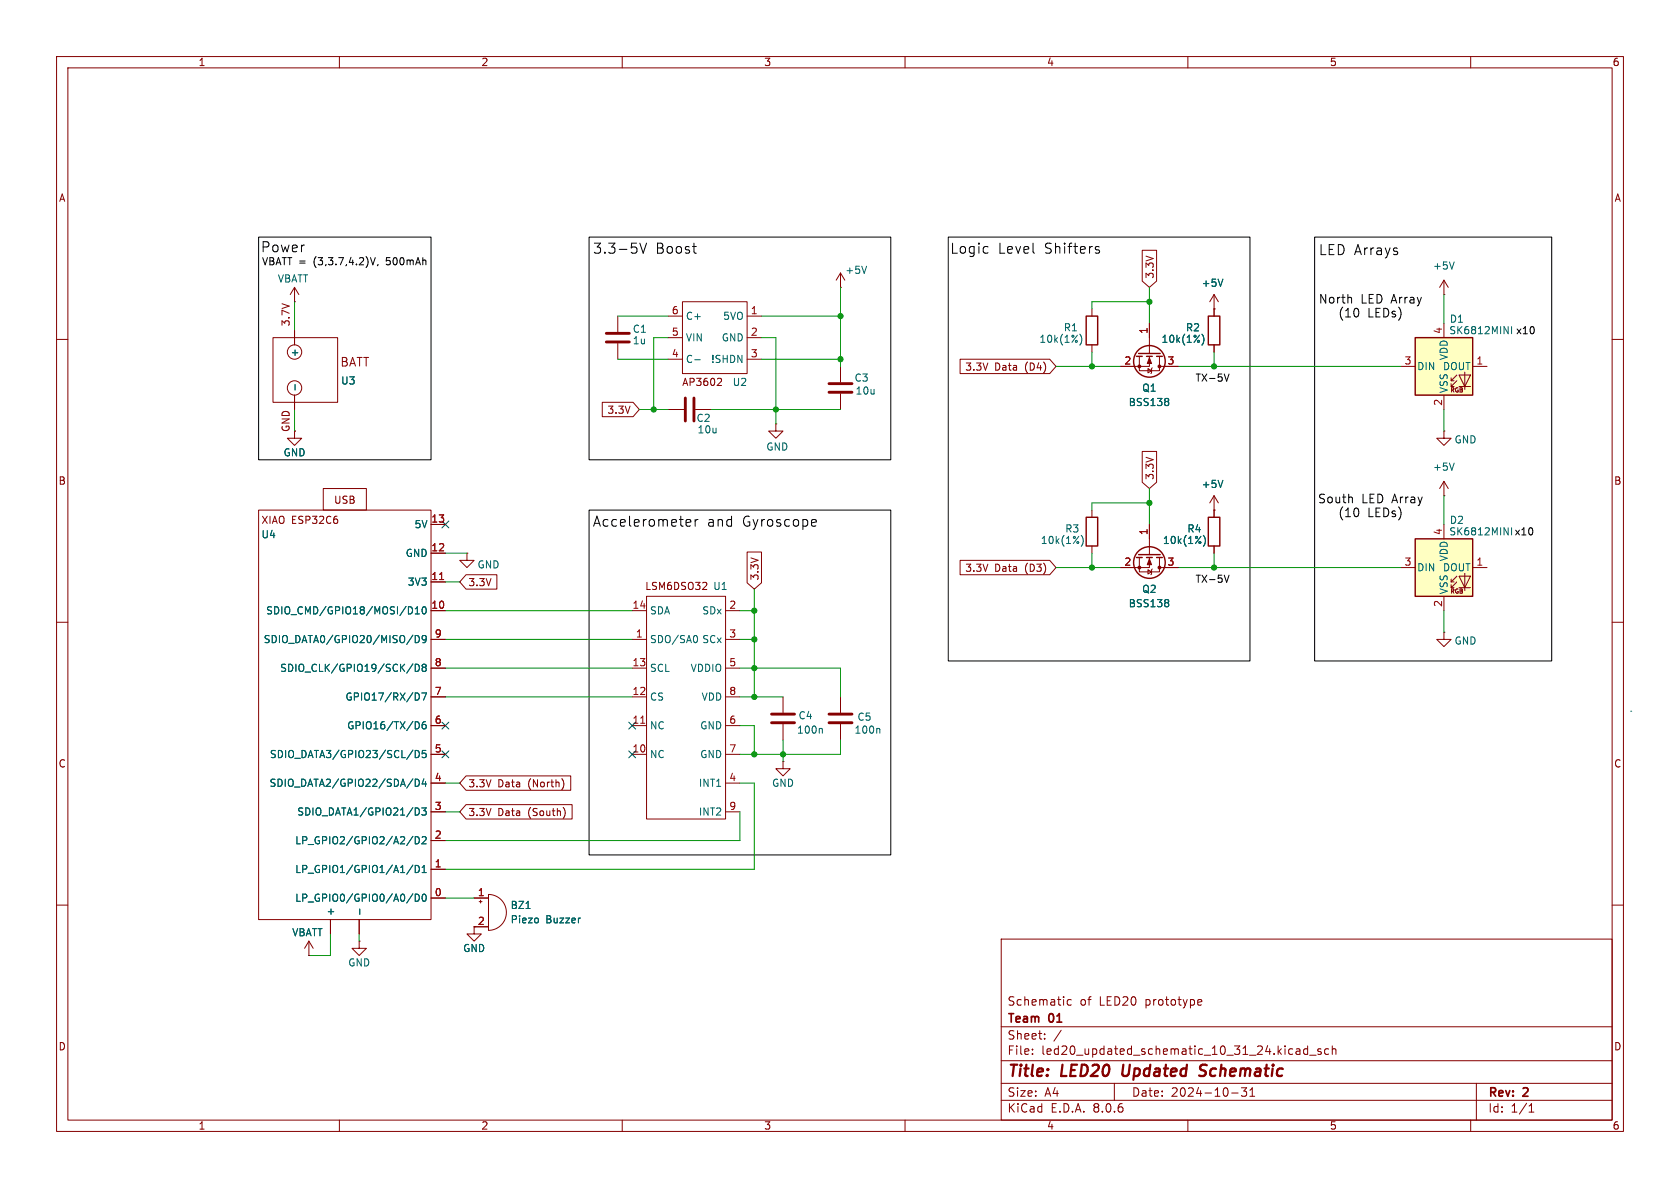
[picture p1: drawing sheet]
<svg xmlns="http://www.w3.org/2000/svg" width="297mm" height="210mm" viewBox="0 0 297 210" stroke-linecap="round" stroke-linejoin="round" font-family="sans-serif">
<g fill="none" stroke="#840000" stroke-width=".18">
<path d="M10 10h277v190h-277zM12 12h273v186h-273zM60 10v2M110 10v2M160 10v2M210 10v2M260 10v2M10 60h2M48.3 59.7h11.4v11.4h-11.4zM52.1 53.3h.1M52.1 50.8v2.5M52.1 58.4v2.6"/>
<path d="M52.1 50.8l-.8 1.3M52.1 50.8l.7 1.3M109.2 55.9v2.8M118.1 55.9h2.5M118.1 59.7h2.5M120.6 53.3h11.5v12.7h-11.5zM132.1 55.9h2.5M132.1 59.7h2.5M148.6 50.8h.1M148.6 48.3v2.5M148.6 48.3l-.8 1.2M148.6 48.3l.8 1.2"/>
<path d="M193 54.6v1.3M203.2 57.2v5.3M214.6 54.6h.1M214.6 52.1v3.8M214.6 52.1l-.7 1.2M214.6 52.1l.8 1.2M285 60h2M52.1 76.2v1.3h1.2l-1.2 1.2-1.3-1.2h1.3M52.1 69.9v2.5M109.2 60.7v2.8M118.1 72.4h2.8M118.1 63.5h2.5"/>
<path d="M122.9 72.4h2.8M127.3 66.9l.3 .2-.1 .3-.7 .7h.8M132.1 63.5h2.5M137.2 74.9v1.3h1.2l-1.2 1.3-1.3-1.3h1.3M137.2 74.9h.1M148.6 64.8v2.8M148.6 69.6v2.8M193 61v1.2M201.4 63v2.5h3.6v-2.5M202.9 65.2l.7 .3-.7 .4zM203.2 63v1.8h-5.1M203.7 65l-.1 .2v.7l-.1 .1"/>
<path d="M205 64.8h3.3M214.6 61v1.2M255.3 76.2v1.3h1.2l-1.2 1.2-1.3-1.2h1.3M255.3 76.2h.1M45.7 90.2h30.5v72.4h-30.5zM57.1 86.4h7.7v3.8h-7.7zM76.2 97.8h2.5M76.2 92.7h2.5M82.5 97.8v1.3h1.3l-1.3 1.2-1.2-1.2h1.2M82.5 97.8h.1M193 90.2v1.2M193 96.5v1.3"/>
<path d="M201.4 98.6v2.5h3.6v-2.5M203.2 98.6v1.7h-5.1M203.2 92.7v5.3M214.6 90.2h.1M214.6 87.6l-.7 1.3M214.6 87.6v3.8M214.6 96.5v1.3M214.6 87.6l.8 1.3M255.3 87.6h.1M255.3 85.1l-.8 1.3M255.3 85.1v2.5M255.3 85.1l.7 1.3"/>
<path d="M10 110h2M76.2 108h2.5M76.2 102.9h2.5M76.2 118.1h2.5M76.2 113h2.5M111.8 108h2.5M111.8 118.1h2.5M111.8 113h2.5M114.3 105.4h14v39.4h-14zM124.2 104.2h.8M124.9 103.1v.4M128.3 108h2.5"/>
<path d="M128.3 118.1h2.5M128.3 113h2.5M202.9 100.7l.7 .4-.7 .4zM203.7 100.6l-.1 .1v.8l-.1 .1M205 100.3h3.3M285 110h2M76.2 138.4h2.5M76.2 133.4h2.5M76.2 128.3h2.5M76.2 123.2h2.5M111.8 133.4h2.5M111.8 128.3h2.5"/>
<path d="M111.8 123.2h2.5M128.3 138.4h2.5M128.3 133.4h2.5M128.3 128.3h2.5M128.3 123.2h2.5M138.4 134.6v1.3h1.3l-1.3 1.3-1.2-1.3h1.2M138.4 134.6h.1M138.4 123.2v2.8M138.4 128v2.8M148.6 123.2v2.8M148.6 128v2.8M10 160h2"/>
<path d="M76.2 158.8h2.5M76.2 153.7h2.5M76.2 148.6h2.5M76.2 143.5h2.5M83.8 158.8h2.6M84.7 159.4h.5M85 159.1v.5M86.4 158.1a3.2 3.2 0 0 1 3.1 3.2 3.2 3.2 0 0 1-3.1 3.2zM128.3 143.5h2.5M285 160h2M54.6 168.9h.1M54.6 166.4l-.8 1.2"/>
<path d="M54.6 166.4v2.5M54.6 166.4l.8 1.2M58.4 162.6v2.5M63.5 166.4v1.2h1.3l-1.3 1.3-1.3-1.3h1.3M63.5 166.4h.1M63.5 162.6v2.5M86.4 163.8h-2.6v1.3h1.3l-1.3 1.3-1.3-1.3h1.3M177 166h108v32h-108zM189.4 176.8l-.4-.1-.3 .3v.4l.1 .2h.6M212 176.7l.4 .1 .1 .3-.8 .1M212.4 177.6l-.4 .1M60 198v2"/>
<path d="M110 198v2M160 198v2M177 194.5h108M177 191.5h108M177 187.5h108M177 181.5h108M182.5 186.3v.1M182.5 185.5v.1M184.7 183.6v.1M184.7 182.8v.1M187.6 182.1l-1.3 2M197 191.5v3"/>
<path d="M210 198v2M217.7 193.2h1.2M219.5 192.3h.9l-.5 .6 .4 .1v.7l-.2 .1h-.4l-.2-.1M221 193.8h.8M221 192.7l.4-.4v1.5M229.3 185.4l.4 .1 .1 .9M229.8 186.3l-.5 .1M229.8 185.8h-.5M231.2 185.5l-.5-.1-.2 .3v.4l.1 .2h.6M231.2 184.9v1.5M231.5 186.5h1.2M233.5 185.5l-.3-.1-.2 .2v.2l.5 .2v.3h-.5"/>
<path d="M234.9 185.5l-.4-.1-.3 .3v.4l.1 .2h.6M235.5 185.5l.2-.1 .4 .1 .1 .9M235.5 184.9v1.5M260 198v2M261 191.5v6.5M270.3 196.6h.9M270.3 195.5l.4-.4v1.5"/>
<circle cx="52.1" cy="68.6" r="1.27"/>
<circle cx="52.1" cy="62.2" r="1.27"/>
</g>
<path d="M198.6 188.2l-.2 1.6 .3 .4M213 190a.85 .85 0 0 1-1 .1M213.1 188.2l-.7 .1a.46 .46 0 0 0-.3 .5 .46 .46 0 0 0 .4 .4l.5 .2" fill="none" stroke="#840000" stroke-width=".4"/>
<g fill="none" stroke="#840000" stroke-width=".25">
<path d="M192 55.9h2.1v5.1h-2.1zM213.6 55.9h2v5.1h-2zM200.9 63h1M201.3 62.5h3.8M202.7 63h1M204.5 63h1M192 91.4h2.1v5.1h-2.1zM200.9 98.6h1M201.3 98h3.8M202.7 98.6h1M204.5 98.6h1M213.6 91.4h2v5.1h-2z"/>
<circle cx="203.2" cy="63.9" r="2.79"/>
<circle cx="203.2" cy="99.4" r="2.79"/>
</g>
<g fill="#840000" stroke="#840000" stroke-width=".18">
<path d="M203.2 98.8l.4 1h-.8z"/>
<path d="M203.2 63.2l.4 1.1h-.8z"/>
<circle cx="201.4" cy="100.3" r=".25"/>
<circle cx="205" cy="100.3" r=".25"/>
<circle cx="201.4" cy="64.8" r=".25"/>
<circle cx="205" cy="64.8" r=".25"/>
</g>
<g fill="none" stroke="#006464" stroke-width=".18">
<path d="M153.2 47.1l-.4 1.2M190.9 59.1a1.46 1.46 0 0 1 0 1.9M212.5 59.1a1.46 1.46 0 0 1 0 1.9M216.2 49.3l-.4 1.3M52.2 68v.9M122.8 63.6h1M206.4 70.4l.2 .3-.2 .3 .2 .2v.3l-.2 .2M191.1 94.6a1.46 1.46 0 0 1 0 2M212.7 94.6a1.46 1.46 0 0 1 0 2M216.2 84.9l-.4 1.3M257.1 81.9l-.4 1.2M72.2 107.3a.64 .64 0 0 1 .7 .6 .64 .64 0 0 1-.7 .6"/>
<path d="M73 117.4l-1.1 1.6M73 112.3l-1.1 1.6M73.4 112.3a.64 .64 0 0 1 .7 .7 .64 .64 0 0 1-.7 .6zM73.4 117.4a.64 .64 0 0 1 .7 .7 .64 .64 0 0 1-.7 .6zM73.4 108.5h.7M73.4 107.6l.4-.3v1.2M74.7 107.4l.2-.1a.68 .68 0 0 1 .5 .6 .68 .68 0 0 1-.5 .6l-.2-.1-.1-.4zM74.9 118l-.3-.3 .3-.3h.2l.2 .3-.2 .3M74.9 118l-.3 .2 .1 .4 .2 .1 .3-.1 .1-.2v-.2l-.2-.2M74.9 118h.2M75.3 112.9l-.2 .2h-.4l-.1-.2 .1-.5 .4-.1 .2 .2a.84 .84 0 0 1-.3 1.1h-.3M123 112.3a.79 .79 0 0 1 0 1.3"/>
<path d="M206.4 106l.2 .2-.2 .3 .2 .3v.2l-.2 .3M73 137.7l-1.1 1.6M73 132.6l-1.1 1.6M73.4 132.7a.64 .64 0 0 1 .7 .6 .64 .64 0 0 1-.7 .6zM73.4 137.7a.64 .64 0 0 1 .7 .7 .64 .64 0 0 1-.7 .6zM73.4 122.5a.64 .64 0 0 1 .7 .6 .64 .64 0 0 1-.7 .7M73.7 127.6a.68 .68 0 0 1 .4 .6 .68 .68 0 0 1-.4 .6M74.6 122.5h.8l-.5 1.3M74.9 137.7l-.3 .9h.8M75.2 127.6h-.3a.86 .86 0 0 0 0 1.2l.4-.1v-.4l-.2-.2h-.4l-.1 .2M75.2 138.2v.8M75.3 132.7h-.6l-.1 .6 .2-.2 .4 .1 .1 .2v.4l-.2 .1-.5-.1"/>
<path d="M145.2 128.8l.2 .1v.7M155.4 128.8l.1 .1v.7M73 158l-1.1 1.6M73 152.9l-1.1 1.7M73 147.8l-1.1 1.7M73.4 147.9a.64 .64 0 0 1 .7 .6 .64 .64 0 0 1-.7 .7zM73.4 153a.64 .64 0 0 1 .7 .6 .64 .64 0 0 1-.7 .6zM73.4 158.1a.64 .64 0 0 1 .7 .6 .64 .64 0 0 1-.7 .6zM73.4 142.8a.64 .64 0 0 1 .7 .7 .64 .64 0 0 1-.7 .6M74.6 142.8h.7l-.4 .5 .4 .1v.6l-.2 .1-.5-.1M74.6 148l.5-.1 .2 .4-.7 .9h.7M74.6 154.2h.7"/>
<path d="M74.6 153.3l.4-.3v1.2M74.7 158.2l.2-.1a.68 .68 0 0 1 .5 .6 .68 .68 0 0 1-.5 .6l-.2-.1-.1-.4zM63.6 160.7v.9M93 160.6h.7M95.1 162.4v.6M102.5 162.3h.1"/>
</g>
<path d="M107.2 58.9h4.1M107.2 60.5h4.1M121.2 70.4v4M122.7 70.4v4M146.6 67.8h4M146.6 69.3h4M136.4 126.2h4.1M136.4 127.8h4.1M146.6 126.2h4M146.6 127.8h4" fill="none" stroke="#840000" stroke-width=".51"/>
<path d="M77.7 102.5h.7M113.3 127.9h.7" fill="none" stroke="#a90000" stroke-width=".18"/>
<path d="M250.2 95.3h10.1v10.1h-10.1z" fill="#ffffc2"/>
<path d="M255.3 92.7v2.6M247.6 100.3h2.6M255.3 105.4v2.6M256.5 103.9h.5M256.5 102.9h.5M257.6 102.9l-1.1 1v-.5M257.6 101.9l-1.1 1v-.5M257.9 101.9h2.1l-1 2zM257.9 103.9h2.1M259 101.3v3.1M260.3 100.3h2.6" fill="none" stroke="#840000" stroke-width=".18"/>
<path d="M250.2 95.3h10.1v10.1h-10.1z" fill="none" stroke="#840000" stroke-width=".25"/>
<path d="M265.9 93.3l.7 1.3v-1.3" fill="none" stroke="#006464" stroke-width=".18"/>
<path d="M250.2 59.7h10.1v10.2h-10.1z" fill="#ffffc2"/>
<g fill="none" stroke="#840000" stroke-width=".18">
<path d="M52.1 58.4v2.6M201.9 44.2h2.6v5.5l-1.3 1.1-1.3-1.1zM203.2 57.2v2.5M214.6 54.6h.1M214.6 54.6v1.3M255.3 52.1h.1M255.3 49.5v2.6M255.3 57.2v2.5M255.3 49.5l-.8 1.3M255.3 49.5l.7 1.3M52.1 69.9v2.5M106.5 71.1h5.4l1.1 1.3-1.1 1.3h-5.4z"/>
<path d="M169.7 63.5h15.9l1.1 1.3-1.1 1.2h-15.9zM198.1 64.8h2.6M201.9 79.8h2.6v5.4l-1.3 1.2-1.3-1.2zM205.7 64.8h2.6M214.6 61v1.2M247.6 64.8h2.6M255.3 69.9v2.5M256.5 68.3h.5M256.5 67.3h.5M257.6 67.3l-1.1 1v-.5M257.6 66.3l-1.1 1v-.5M257.9 66.3h2.1l-1 2z"/>
<path d="M257.9 68.3h2.1M259 65.8v3M260.3 64.8h2.6M76.2 97.8h2.5M76.2 92.7h2.5M132.1 97.6h2.5v5.4l-1.3 1.1-1.2-1.1zM169.7 99.1h15.9l1.1 1.2-1.1 1.3h-15.9zM203.2 92.7v2.6M214.6 90.2h.1M214.6 90.2v1.2M214.6 96.5v1.3M76.2 108h2.5"/>
<path d="M76.2 102.9h2.5M76.2 118.1h2.5M76.2 113h2.5M82.4 101.6h5.4v2.5h-5.4l-1.1-1.2zM198.1 100.3h2.6M205.7 100.3h2.6M255.3 111.8v1.2h1.2l-1.2 1.3-1.3-1.3h1.3M255.3 111.8h.1M76.2 138.4h2.5M76.2 133.4h2.5M76.2 128.3h2.5M76.2 123.2h2.5"/>
<path d="M82.4 137.2h18.5v2.5h-18.5l-1.1-1.3zM99.4 137.7a1.49 1.49 0 0 1 0 1.8M76.2 158.8h2.5M76.2 153.7h2.5M76.2 148.6h2.5M76.2 143.5h2.5M82.4 142.2h18.7v2.6h-18.7l-1.1-1.3zM83.8 158.8h2.6M99.7 143l.2 .6-.2 .8M54.6 168.9h.1M58.4 162.6v2.5M63.5 162.6v2.5"/>
<path d="M83.8 163.8h2.6"/>
</g>
<path d="M250.2 59.7h10.1v10.2h-10.1z" fill="none" stroke="#840000" stroke-width=".25"/>
<g fill="none" stroke="#006464" stroke-width=".18">
<path d="M212.5 59.1a1.46 1.46 0 0 1 0 1.9M216.2 49.3l-.4 1.3M257.1 46.3l-.4 1.3M265.9 57.7l.7 1.3v-1.3M267.2 57.7v1.3M52.2 68v.9M206.4 70.4l.2 .3-.2 .3 .2 .2v.3l-.2 .2M212.7 94.6a1.46 1.46 0 0 1 0 2M216.2 84.9l-.4 1.3M72.2 107.3a.64 .64 0 0 1 .7 .6 .64 .64 0 0 1-.7 .6M73 117.4l-1.1 1.6M73 112.3l-1.1 1.6"/>
<path d="M73.4 112.3a.64 .64 0 0 1 .7 .7 .64 .64 0 0 1-.7 .6zM73.4 117.4a.64 .64 0 0 1 .7 .7 .64 .64 0 0 1-.7 .6zM73.4 108.5h.7M73.4 107.6l.4-.3v1.2M74.7 107.4l.2-.1a.68 .68 0 0 1 .5 .6 .68 .68 0 0 1-.5 .6l-.2-.1-.1-.4zM74.9 118l-.3-.3 .3-.3h.2l.2 .3-.2 .3M74.9 118l-.3 .2 .1 .4 .2 .1 .3-.1 .1-.2v-.2l-.2-.2M74.9 118h.2M75.3 112.9l-.2 .2h-.4l-.1-.2 .1-.5 .4-.1 .2 .2a.84 .84 0 0 1-.3 1.1h-.3M206.4 106l.2 .2-.2 .3 .2 .3v.2l-.2 .3M73 137.7l-1.1 1.6M73 132.6l-1.1 1.6"/>
<path d="M73.4 132.7a.64 .64 0 0 1 .7 .6 .64 .64 0 0 1-.7 .6zM73.4 137.7a.64 .64 0 0 1 .7 .7 .64 .64 0 0 1-.7 .6zM73.4 122.5a.64 .64 0 0 1 .7 .6 .64 .64 0 0 1-.7 .7M73.7 127.6a.68 .68 0 0 1 .4 .6 .68 .68 0 0 1-.4 .6M74.6 122.5h.8l-.5 1.3M74.9 137.7l-.3 .9h.8M75.2 127.6h-.3a.86 .86 0 0 0 0 1.2l.4-.1v-.4l-.2-.2h-.4l-.1 .2M75.2 138.2v.8M75.3 132.7h-.6l-.1 .6 .2-.2 .4 .1 .1 .2v.4l-.2 .1-.5-.1M73 158l-1.1 1.6M73 152.9l-1.1 1.7M73 147.8l-1.1 1.7"/>
<path d="M73.4 147.9a.64 .64 0 0 1 .7 .6 .64 .64 0 0 1-.7 .7zM73.4 153a.64 .64 0 0 1 .7 .6 .64 .64 0 0 1-.7 .6zM73.4 158.1a.64 .64 0 0 1 .7 .6 .64 .64 0 0 1-.7 .6zM73.4 142.8a.64 .64 0 0 1 .7 .7 .64 .64 0 0 1-.7 .6M74.6 142.8h.7l-.4 .5 .4 .1v.6l-.2 .1-.5-.1M74.6 148l.5-.1 .2 .4-.7 .9h.7M74.6 154.2h.7M74.6 153.3l.4-.3v1.2M74.7 158.2l.2-.1a.68 .68 0 0 1 .5 .6 .68 .68 0 0 1-.5 .6l-.2-.1-.1-.4zM63.6 160.7v.9M93 160.6h.7M95.1 162.4v.6"/>
<path d="M102.5 162.3h.1"/>
</g>
<g fill="none" stroke="#000" stroke-width=".18">
<path d="M45.7 41.9h30.5v39.4h-30.5zM65.5 45.5l.4 1.3 .4-1.3M66.8 46.8l-.1 .2M104.1 41.9h53.4v39.4h-53.4zM113.1 43l.6 1.8 .6-1.8M122.4 43.6h.7M122.9 44.8h.2M167.6 41.9h53.4v74.9h-53.4zM193.7 44.1l.6 .2 .1 .1-.1 .3-.5 .1M193.7 43.7h.6M232.4 41.9h41.9v74.9h-41.9zM238.7 52.6l.2 .2v.8"/>
<path d="M216.4 66.1l.5 1.3 .4-1.3M104.1 90.2h53.4v60.9h-53.4zM121.5 91.8l.5 .1 .1 .4-.8 .1M122 92.9l-.5 .1M122.9 91.8v1.2M123.4 91.8l-.3 .1-.2 .3M143.7 91.8l.5 .1 .1 .4-.8 .1M144.2 92.9l-.5 .1M239 87.9l.1 1M216.4 101.7l.5 1.2 .4-1.2"/>
</g>
<path d="M288.3 125.7h.1" fill="none" stroke="#0000c2" stroke-width=".18"/>
<g fill="none" stroke="#009600" stroke-width=".18">
<path d="M52.1 53.3v5.1M109.2 55.9h8.9M118.1 59.7h-2.5v12.7M134.6 59.7h2.6v15.2M134.6 55.9h14M148.6 50.8v14M203.2 53.3h-10.2v1.3M203.2 50.8v6.4M255.3 52.1v5.1M52.1 72.4v3.8M109.2 63.5h8.9M113 72.4h5.1"/>
<path d="M125.7 72.4h22.9M134.6 63.5h14M186.7 64.8h11.4M193 62.2v2.6M208.3 64.8h39.3M214.6 62.2v2.6M255.3 72.4v3.8M78.7 97.8h3.8M193 97.8v2.5M203.2 88.9h-10.2v1.3M203.2 86.4v6.3M214.6 97.8v2.5"/>
<path d="M255.3 87.6v5.1M78.7 108h33.1M78.7 118.1h33.1M78.7 113h33.1M78.7 102.9h2.6M130.8 108h2.5M130.8 118.1h17.8v5.1M130.8 113h2.5M133.3 104.1v19.1M186.7 100.3h11.4M208.3 100.3h39.3M255.3 108v3.8"/>
<path d="M78.7 123.2h33.1M78.7 138.4h2.6M130.8 128.3h2.5v5.1M130.8 138.4h2.5v15.3h-54.6M130.8 123.2h7.6M138.4 130.8v3.8M148.6 130.8v2.6h-17.8M78.7 143.5h2.6M78.7 158.8h5.1M130.8 143.5v5.1h-52.1M58.4 165.1v3.8h-3.8M63.5 165.1v1.3"/>
</g>
<path d="M78.1 92.1l1.2 1.2M79.3 92.1l-1.2 1.2M78.1 132.7l1.2 1.3M78.1 127.7l1.2 1.2M79.3 132.7l-1.2 1.3M79.3 127.7l-1.2 1.2M111.2 132.7l1.2 1.3M111.2 127.7l1.2 1.2M112.4 132.7l-1.2 1.3M112.4 127.7l-1.2 1.2" fill="none" stroke="#000084" stroke-width=".18"/>
<path d="M77.7 102.5h.7" fill="none" stroke="#a90000" stroke-width=".18"/>
<g fill="#009600" stroke="#009600" stroke-width=".18">
<circle cx="133.3" cy="118.1" r=".46"/>
<circle cx="133.3" cy="113" r=".46"/>
<circle cx="133.3" cy="108" r=".46"/>
<circle cx="138.4" cy="133.4" r=".46"/>
<circle cx="115.6" cy="72.4" r=".46"/>
<circle cx="193" cy="64.8" r=".46"/>
<circle cx="148.6" cy="63.5" r=".46"/>
<circle cx="193" cy="100.3" r=".46"/>
<circle cx="137.2" cy="72.4" r=".46"/>
<circle cx="148.6" cy="55.9" r=".46"/>
<circle cx="203.2" cy="53.3" r=".46"/>
<circle cx="133.3" cy="133.4" r=".46"/>
<circle cx="133.3" cy="123.2" r=".46"/>
<circle cx="214.6" cy="64.8" r=".46"/>
<circle cx="214.6" cy="100.3" r=".46"/>
<circle cx="203.2" cy="88.9" r=".46"/>
</g>
<g font-size="2.8" fill="#840000">
<text x="178" y="190.9">Title:</text>
<text x="187.7" y="190.9">LED20</text>
<text x="199.2" y="190.9">Updated</text>
<text x="213.7" y="190.9">Schematic</text>
</g>
<g font-size="2.5">
<text x="46.1" y="44.8">Power</text>
<text x="104.8" y="45.1">3.3-5V</text>
<text x="115.9" y="45.1">Boost</text>
<text x="167.9" y="45.1">Logic</text>
<text x="176.4" y="45.1">Level</text>
<text x="184.6" y="45.1">Shifters</text>
<text x="233.1" y="45.3">LED Arrays</text>
<text x="104.7" y="93.3">Accelerometer</text>
<text x="125" y="93.3">and</text>
<text x="131.3" y="93.3">Gyroscope</text>
</g>
<g font-size="2.1">
<text x="233.1" y="53.9">North</text>
<text x="240.5" y="53.9">LED Array</text>
<text x="236.5" y="56.3">(10</text>
<text x="241.7" y="56.3">LEDs)</text>
<text x="232.9" y="89.2">South</text>
<text x="240.7" y="89.2">LED Array</text>
<text x="236.5" y="91.6">(10</text>
<text x="241.7" y="91.6">LEDs)</text>
</g>
<g font-size="2.1" fill="#840000">
<text x="60.1" y="65">BATT</text>
<text x="178" y="178">Schematic</text>
<text x="190.9" y="178">of</text>
<text x="194.4" y="178">LED20</text>
<text x="202.6" y="178">prototype</text>
<text x="178" y="184">Sheet:</text>
<text x="178" y="181.2">Team</text>
<text x="185.5" y="181.2">01</text>
<text x="178" y="186.7">File:</text>
<text x="184.1" y="186.7">led20_updated_schematic_10_31_24.kicad_sch</text>
<text x="178" y="196.9">KiCad</text>
<text x="178" y="194.1">Size:</text>
<text x="184.7" y="194.1">A4</text>
<text x="185.7" y="196.9">E.D.A.</text>
<text x="193.3" y="196.9">8.0.6</text>
<text x="200" y="194.1">Date:</text>
<text x="207" y="194.1">2024-10-31</text>
<text x="263" y="194.3">Rev:</text>
<text x="263" y="196.9">Id:</text>
<text x="267.1" y="196.9">1/1</text>
<text x="269.4" y="194.3">2</text>
</g>
<g font-size="1.8" fill="#840000">
<text x="35" y="11.9">1</text>
<text x="85" y="11.9">2</text>
<text x="135" y="11.9">3</text>
<text x="185" y="11.9">4</text>
<text x="235" y="11.9">5</text>
<text x="285" y="11.9">6</text>
<text x="10.3" y="35.9">A</text>
<text x="285.3" y="35.9">A</text>
<text x="204.2" y="49.4" transform="rotate(-90 204.2 49.4)">3.3V</text>
<text x="51.4" y="57.8" transform="rotate(-90 51.4 57.8)">3.7V</text>
<text x="170.5" y="65.7">3.3V</text>
<text x="175.8" y="65.7">Data</text>
<text x="181.3" y="65.7">(D4)</text>
<text x="120.5" y="68.4">AP3602</text>
<text x="51.4" y="76.5" transform="rotate(-90 51.4 76.5)">GND</text>
<text x="107.3" y="73.3">3.3V</text>
<text x="10.3" y="85.9">B</text>
<text x="58.9" y="89.3">USB</text>
<text x="204.2" y="84.9" transform="rotate(-90 204.2 84.9)">3.3V</text>
<text x="285.3" y="85.9">B</text>
<text x="46.1" y="92.8">XIAO ESP32C6</text>
<text x="170.5" y="101.3">3.3V</text>
<text x="175.8" y="101.3">Data</text>
<text x="181.3" y="101.3">(D3)</text>
<text x="82.7" y="103.8">3.3V</text>
<text x="114" y="104.5">LSM6DSO32</text>
<text x="134.3" y="102.7" transform="rotate(-90 134.3 102.7)">3.3V</text>
<text x="10.3" y="135.9">C</text>
<text x="285.3" y="135.9">C</text>
<text x="82.7" y="139.4">3.3V</text>
<text x="88" y="139.4">Data</text>
<text x="93.5" y="139.4">(North)</text>
<text x="82.7" y="144.5">3.3V</text>
<text x="88" y="144.5">Data</text>
<text x="93.5" y="144.5">(South)</text>
<text x="10.3" y="185.9">D</text>
<text x="285.3" y="185.9">D</text>
<text x="35" y="199.9">1</text>
<text x="85" y="199.9">2</text>
<text x="135" y="199.9">3</text>
<text x="185" y="199.9">4</text>
<text x="235" y="199.9">5</text>
<text x="285" y="199.9">6</text>
</g>
<g font-size="1.8">
<text x="46.2" y="47.1">VBATT =</text>
<text x="55.5" y="47.1">(3,3.7,4.2)V,</text>
<text x="68.5" y="47.1">500mAh</text>
<text x="267.9" y="59.3">x10</text>
<text x="211.3" y="67.7">TX-5V</text>
<text x="267.7" y="94.8">x10</text>
<text x="211.3" y="103.2">TX-5V</text>
</g>
<g font-size="1.8" fill="#006464">
<text x="253.2" y="47.9">+5V</text>
<text x="49" y="50.1">VBATT</text>
<text x="149.3" y="48.6">+5V</text>
<text x="212.3" y="50.9">+5V</text>
<text x="111.8" y="59">C1</text>
<text x="121.2" y="56.7">C+</text>
<text x="127.7" y="56.7">5VO</text>
<text x="188" y="58.8">R1</text>
<text x="209.6" y="58.8">R2</text>
<text x="256.1" y="59.3">SK6812MINI</text>
<text x="256.2" y="57.3">D1</text>
<text x="52.9" y="63.2" transform="rotate(-90 52.9 63.2)">+</text>
<text x="111.8" y="61.1">1u</text>
<text x="121.2" y="64.4">C-</text>
<text x="121.2" y="60.6">VIN</text>
<text x="125.6" y="64.4">!SHDN</text>
<text x="127.5" y="60.6">GND</text>
<text x="183.7" y="60.8">10k(1%)</text>
<text x="205.2" y="60.8">10k(1%)</text>
<text x="250.4" y="65.6">DIN</text>
<text x="255" y="65.6">DOUT</text>
<text x="256.1" y="63.8" transform="rotate(-90 256.1 63.8)">VDD</text>
<text x="60.2" y="68.2">U3</text>
<text x="129.4" y="68.4">U2</text>
<text x="151" y="67.7">C3</text>
<text x="151.2" y="70">10u</text>
<text x="199.4" y="72">BSS138</text>
<text x="201.8" y="69.4">Q1</text>
<text x="256.1" y="69.6" transform="rotate(-90 256.1 69.6)">VSS</text>
<text x="123" y="74.8">C2</text>
<text x="123.2" y="76.8">10u</text>
<text x="50" y="80.9">GND</text>
<text x="135.4" y="79.9">GND</text>
<text x="253.2" y="83.4">+5V</text>
<text x="257" y="78.6">GND</text>
<text x="212.3" y="86.5">+5V</text>
<text x="46.1" y="95.4">U4</text>
<text x="73.2" y="93.6">5V</text>
<text x="188.2" y="94.3">R3</text>
<text x="209.8" y="94.3">R4</text>
<text x="256.1" y="94.8">SK6812MINI</text>
<text x="256.2" y="92.8">D2</text>
<text x="71.6" y="98.7">GND</text>
<text x="84.3" y="100.7">GND</text>
<text x="183.9" y="96.4">10k(1%)</text>
<text x="205.5" y="96.4">10k(1%)</text>
<text x="250.4" y="101.2">DIN</text>
<text x="255" y="101.2">DOUT</text>
<text x="256.1" y="99.3" transform="rotate(-90 256.1 99.3)">VDD</text>
<text x="72" y="103.7">3V3</text>
<text x="126" y="104.5">U1</text>
<text x="199.4" y="107.5">BSS138</text>
<text x="201.8" y="105">Q2</text>
<text x="256.1" y="105.2" transform="rotate(-90 256.1 105.2)">VSS</text>
<text x="46.5" y="113.9">SDIO_DATA0/GPIO20/MISO/D9</text>
<text x="46.9" y="108.8">SDIO_CMD/GPIO18/MOSI/D10</text>
<text x="114.8" y="113.9">SDO/SA0</text>
<text x="114.8" y="108.8">SDA</text>
<text x="124.1" y="108.8">SDx</text>
<text x="124.1" y="113.9">SCx</text>
<text x="49.4" y="119">SDIO_CLK/GPIO19/SCK/D8</text>
<text x="114.8" y="119">SCL</text>
<text x="122" y="119">VDDIO</text>
<text x="257" y="114.1">GND</text>
<text x="61" y="124.1">GPIO17/RX/D7</text>
<text x="114.8" y="124.1">CS</text>
<text x="123.9" y="124.1">VDD</text>
<text x="61.3" y="129.1">GPIO16/TX/D6</text>
<text x="114.8" y="129.1">NC</text>
<text x="123.7" y="129.1">GND</text>
<text x="140.8" y="129.9">100n</text>
<text x="141.1" y="127.4">C4</text>
<text x="151" y="129.9">100n</text>
<text x="151.5" y="127.6">C5</text>
<text x="47.6" y="134.2">SDIO_DATA3/GPIO23/SCL/D5</text>
<text x="114.8" y="134.2">NC</text>
<text x="123.7" y="134.2">GND</text>
<text x="47.5" y="139.3">SDIO_DATA2/GPIO22/SDA/D4</text>
<text x="123.4" y="139.3">INT1</text>
<text x="136.4" y="139.3">GND</text>
<text x="52.1" y="149.5">LP_GPIO2/GPIO2/A2/D2</text>
<text x="52.4" y="144.4">SDIO_DATA1/GPIO21/D3</text>
<text x="123.4" y="144.4">INT2</text>
<text x="52.1" y="154.5">LP_GPIO1/GPIO1/A1/D1</text>
<text x="52.1" y="159.6">LP_GPIO0/GPIO0/A0/D0</text>
<text x="90.2" y="160.9">BZ1</text>
<text x="51.6" y="165.7">VBATT</text>
<text x="59.3" y="162.1" transform="rotate(-90 59.3 162.1)">+</text>
<text x="90.2" y="163.4">Piezo</text>
<text x="96.5" y="163.4">Buzzer</text>
<text x="61.5" y="171">GND</text>
<text x="81.8" y="168.5">GND</text>
</g>
<g font-size="1.8" fill="#a90000">
<text x="118.7" y="59.4">5</text>
<text x="118.7" y="55.6">6</text>
<text x="132.6" y="55.6">1</text>
<text x="132.6" y="59.4">2</text>
<text x="202.9" y="59.1" transform="rotate(-90 202.9 59.1)">1</text>
<text x="255" y="59.1" transform="rotate(-90 255 59.1)">4</text>
<text x="118.7" y="63.2">4</text>
<text x="132.6" y="63.2">3</text>
<text x="198.7" y="64.5">2</text>
<text x="206.3" y="64.5">3</text>
<text x="248.2" y="64.5">3</text>
<text x="260.9" y="64.5">1</text>
<text x="255" y="71.8" transform="rotate(-90 255 71.8)">2</text>
<text x="76.2" y="92.5">13</text>
<text x="202.9" y="94.7" transform="rotate(-90 202.9 94.7)">1</text>
<text x="255" y="94.7" transform="rotate(-90 255 94.7)">4</text>
<text x="76.2" y="97.5">12</text>
<text x="198.7" y="100.1">2</text>
<text x="206.3" y="100.1">3</text>
<text x="248.2" y="100.1">3</text>
<text x="260.9" y="100.1">1</text>
<text x="76.2" y="107.7">10</text>
<text x="76.2" y="102.6">11</text>
<text x="111.7" y="107.7">14</text>
<text x="128.8" y="107.7">2</text>
<text x="255" y="107.4" transform="rotate(-90 255 107.4)">2</text>
<text x="76.8" y="112.8">9</text>
<text x="112.3" y="112.8">1</text>
<text x="128.8" y="112.8">3</text>
<text x="76.8" y="117.9">8</text>
<text x="111.7" y="117.9">13</text>
<text x="128.8" y="117.9">5</text>
<text x="76.8" y="122.9">7</text>
<text x="111.7" y="122.9">12</text>
<text x="128.8" y="122.9">8</text>
<text x="76.8" y="128">6</text>
<text x="111.7" y="128">11</text>
<text x="128.8" y="128">6</text>
<text x="76.8" y="133.1">5</text>
<text x="111.7" y="133.1">10</text>
<text x="128.8" y="133.1">7</text>
<text x="76.8" y="143.3">3</text>
<text x="76.8" y="138.2">4</text>
<text x="128.8" y="138.2">4</text>
<text x="128.8" y="143.3">9</text>
<text x="76.8" y="148.3">2</text>
<text x="76.8" y="153.4">1</text>
<text x="76.8" y="158.5">0</text>
<text x="84.4" y="158.5">1</text>
<text x="84.4" y="163.6">2</text>
</g>
<g font-size="1.1" fill="#840000">
<text x="256.3" y="69.6">RGB</text>
<text x="256.3" y="105.1">RGB</text>
</g>
</svg>
